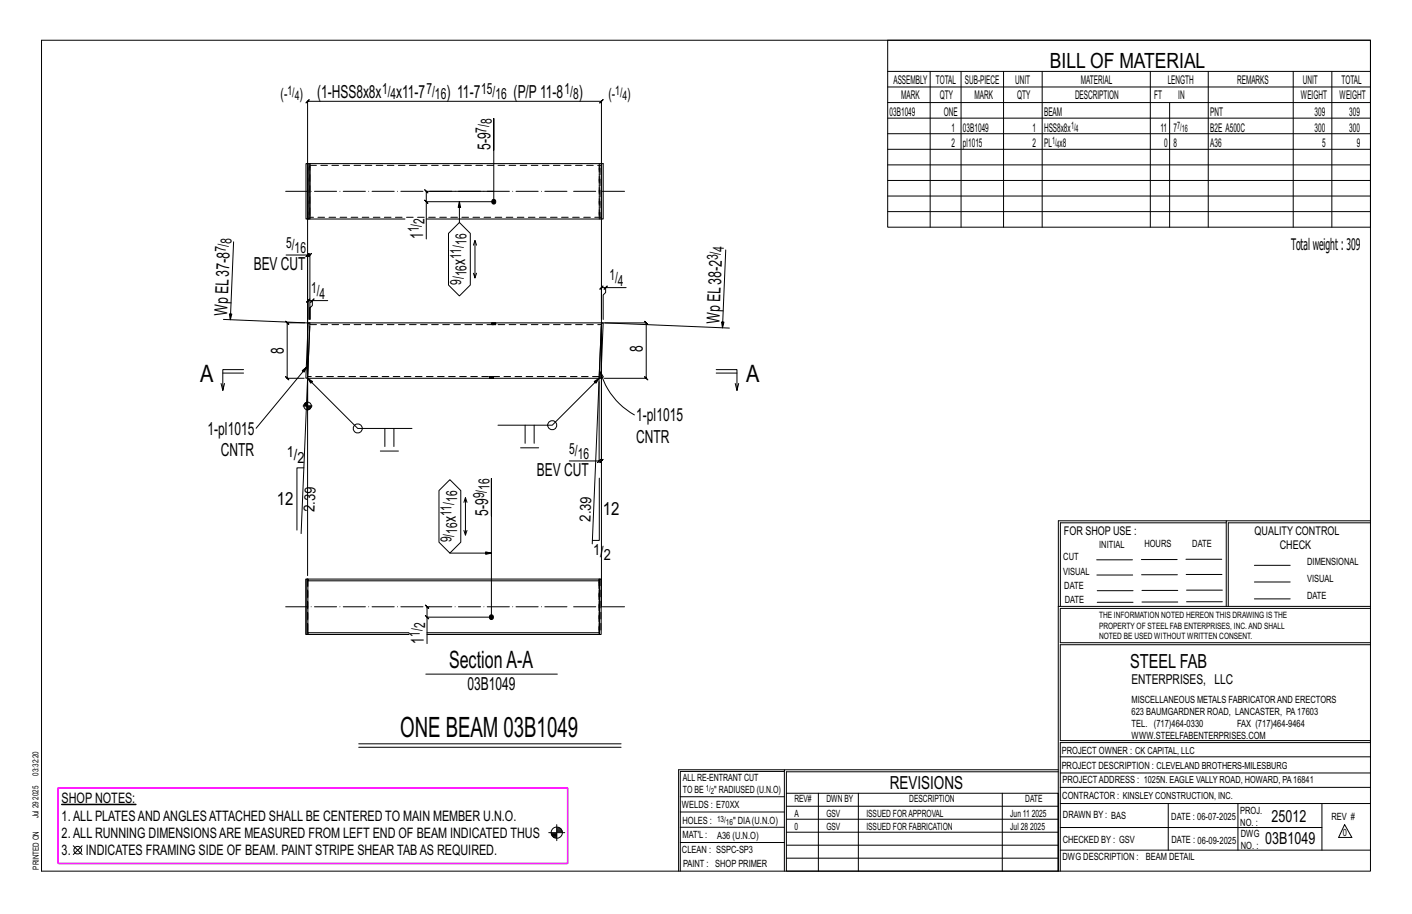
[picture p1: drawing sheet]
<svg xmlns="http://www.w3.org/2000/svg" width="432mm" height="279mm" viewBox="0 0 432 279" stroke-linecap="round" stroke-linejoin="round" font-family="sans-serif">
<g fill="#000" stroke="#000" stroke-width=".31">
<path d="M18.9 245.8h22.7v.2h-22.7z"/>
<circle cx="150.9" cy="61.7" r=".68"/>
<circle cx="150.2" cy="188.7" r=".68"/>
</g>
<g fill="none" stroke="#000" stroke-width=".31">
<path d="M12.7 12.3h406.4v254h-406.4zM271.5 12.3h147.6v57.2h-147.6zM271.5 21.8h147.6M271.5 26.6h147.6M271.5 31.4h147.6M271.5 36.1h147.6M284.5 21.8v47.7M293.9 21.8v47.7M306.9 21.8v47.7M318.7 21.8v47.7M351.8 21.8v47.7M357.7 31.4v38.1"/>
<path d="M369.5 21.8v47.7M395.5 21.8v47.7M407.3 21.8v47.7M151 45.9v-9.7v25.5h-20.6v11.4M151 58.5h-20.6l-.5-.5 1 1-.5-.5v3.2M271.5 40.9h147.6M271.5 45.6h147.6M271.5 50.4h147.6M271.5 55.2h147.6M271.5 59.9h147.6M71.4 73.9l-1 23.8-.3-1.7h.8l-.5 1.7M87.5 78h6.6v36.3"/>
<path d="M94.1 78h.7l-.5 .5 1-1-.5 .5v19.6v-3.5l.7-.7v-1.5h4.7M94.6 77.5l-1 1zM129.9 61.2l1 1zM140.5 68l3.3 3.3v15.8l-3.3 3.4-3.3-3.4v-15.8zM140.5 61.7l-.4 1.7h.8l-.4-1.7v6.3M144.8 75l.5-1.5 .4 1.5M145.3 73.5v11.5l-.5-1.5M221.9 76.4l-1 23.8-.3-1.8 .8 .1-.5 1.7M271.5 64.7h147.6M68.3 97.6l26.5 1.1M93.2 98.7h-5.4l-.5-.5 1 1-.5-.5v16.9l-.5-.5 1 1-.5-.5h5.2M95.5 91.9l.5-.5-1 1z"/>
<path d="M95.5 91.9h-1.3l.5-.5-1 1 .5-.5v5.7M145.7 83.5l-.4 1.5M183.9 98.7h13.7l-.5-.5 1 1-.5-.5v16.9l-.5-.5 1 1-.5-.5h-12.8M183.9 99.8v41.1l.5-.5-1 1 .5-.5h-.7M185 98.7l38.1 1.6M185.2 87.9l.5-.5-1 1zM185.2 87.9h-1.3l.5-.5-1 1 .5-.5v9.7M191.5 87.9h-6.3v1.5l-.7 .8v7.5M67.6 117.2l.5 2.1M68.1 114h6.4M74.5 113h-6.4v6.3l.6-2.1M93.8 112.2l-1.4 1.1 .6 .5 .8-1.6-15.5 18.7"/>
<path d="M94.1 116.7v8.8M183.2 116.7v24.2h-9.1M183.6 113.7l.9 1.6-.7 .2zM183.6 113.7a21.9 21.9 0 0 0 10.4 13.1M219 113h6.4v6.3l.5-2.1M219 114h6.4M224.8 117.2l.6 2.1M92.7 124.1h2.8M93 123.6v.5M93.2 123.3v.8M93.4 123.1v1M93.6 123v1.1"/>
<path d="M93.9 123v1.1M94.3 124.1v1.1M94.5 124.1v1.1M94.7 124.1v1M94.9 124.1v.8M95.1 124.1v.5M116.3 137.9h5.5M117.7 131v5.5M120.5 131v5.5M126 131h-16.6l-15.3-15.4 1.5 1-.6 .5-.9-1.5-2 47.5M152.3 130h16.6l14.3-14.4-1 1.5-.5-.5 1.5-1-2.1 50.7M159.2 136.9h5.5"/>
<path d="M160.6 130v5.5M163.3 130v5.5M92.9 143h-2.1v19.1M134.2 150l3.4-3.4 3.3 3.4v15.7l-3.3 3.4-3.4-3.4zM142.3 152.1l-.4 1.5M142.8 153.6l-.5-1.5v11.5M150.3 157.7v-11.4v42.4h-19.7v8M182.7 141.4l1-1zM183.3 146.2v19h-2.1M375 159.8h-50.7v25.6M375 159.2h-51.3l-.1 107.1M419.1 159.2h-44.1v26.2"/>
<path d="M419.1 159.8h-43.5v25.6M94.1 176v-145l-.5 .5 1-1-.5 .5h89.8l-.5 .5 1-1-.5 .5v154.5M137.6 169.1h12.7l-1.8 .4v-.8l1.8 .4M141.9 162.1l.4 1.5 .5-1.5M335.4 171.1h10.9M335.4 175.8h11M349 171h11M349.1 175.7h11M362.7 171h10.9M362.7 175.6h11M383.6 172.8h11M383.6 177.9h11"/>
<path d="M130.1 188.2l1 1zM131.4 185.5h-.8l-.5-.5 1 1-.5-.5v3.2M323.7 185.4h95.4M335.5 184.1h11M335.5 180.6h11M349.2 184h11M349.2 180.5h11M362.9 180.4h10.9M362.9 184h10.9M383.6 183.1h11M419.1 186h-94.9v10.5h94.9M419.1 197.1h-94.9v29.3h94.9v.6h-94.9v39.3"/>
<path d="M130.2 206.1h40.2M109.7 227.4h80.2M109.7 228.4h80.2M239.9 235.8h-31.9v30.5M239.9 235.3h-32.4v31M323.6 235.3h-83.7v31M323.6 235.9h-83.1v6.6M324.2 236.3h94.9M324.2 231.4h94.9M22.4 258.5l2.7 2.7M25.1 258.5l-2.7 2.7M167.8 254.5h4.9"/>
<path d="M168.6 254.8h1.7M168.6 255.1h1.7M168.7 255.4h1.6M169 255.7h1.3M169.3 256h1M170.3 252.1v4.9M170.3 254.2h1.7M170.3 253.1h.9M170.3 254h1.6M170.3 253.7h1.4M170.3 253.4h1.2M208 252.9h31.9"/>
<path d="M208 257.5h31.9M208 243.6h31.9M208 248.2h31.9M240.5 242.5h83.1v23.8h-83.1zM240.5 258.4h83.1M240.5 254.4h83.1M240.5 250.4h83.1M240.5 246.5h83.1M250.3 242.5v23.8M262.5 242.5v23.8M306.5 242.5v23.8M324.2 253h80.1"/>
<path d="M324.2 245.6h94.9M324.2 259.9h94.9M324.2 240.7h94.9M357.3 245.6v14.3M378.6 245.6v14.3M404.3 245.6v14.3M411.2 252.1l2.2 3.9h-4zM240.5 262.3h83.1"/>
<circle cx="94.1" cy="124.1" r="1.16"/>
<circle cx="109.4" cy="131" r="1.38"/>
<circle cx="168.9" cy="130" r="1.38"/>
<circle cx="23.8" cy="259.9" r="1.17"/>
<circle cx="170.3" cy="254.5" r="1.71"/>
</g>
<path d="M17.8 240.9h155.8v23h-155.8z" fill="none" stroke="#f0f" stroke-width=".5"/>
<g fill="none" stroke="#000" stroke-width=".32">
<path d="M94.2 50h.6M94.8 51.1v14.8M183.9 50.7v15.6M183.9 50h.6v17h-.6v-17h-89.1v17h-.6v-17h-.6v17h.6M94.8 67h29M130.4 67h53.5M94.2 98.7h.6l-.7 16.9h-.6zM94.7 99.8l-.6 15.8h89.1M94.8 98.7h89.1M183.9 99.8l-.6 14.8M183.9 98.7h.6l-.8 16.9h-.5zM93.5 177h.7v17h-.7z"/>
<path d="M93.6 177v17M94.2 177h.1M94.2 177.5h.1M94.2 177h89.1v.5h-89.1zM183.3 177h.5v17h-.5zM94.2 193.4h.1M94.2 194h30.9M125.1 193.4h-30.9v.6M130.6 193.4h52.7v.6h-52.7"/>
</g>
<g fill="none" stroke="#000" stroke-width=".31" stroke-dasharray="2 1.4">
<path d="M94.1 50v17M94.7 50v16.4h-.6v-15.9h.6l.1 .6M94.7 50.5l89.2 .1M183.3 50v17M183.3 50.5v15.9M183.9 50.6v15.8M183.9 51.1h.1M183.9 50.7v-.7M94.1 67v-17M94.8 65.9l-.1 1.1M183.3 67v-17M183.8 67v-17"/>
<path d="M183.9 67v-.7M183.9 66.4h-89.2M94.7 99.2h89.2M150.4 98.7v.5zM150.4 98.7h.2M150.8 98.7h-.2l-.2 .5M150.8 99.2h.2v-.5h-.2v.5h-.2M151 98.7h.2v.5h-.2M151.2 98.7h.2v.5h-.2M151.4 98.7v.5M151.5 98.7v.5M149.7 115.6v-.5"/>
<path d="M149.9 115.6v-.5M150 115.6h-.1v-.5h.1M150.3 115.6h-.3v-.5h.3M150.5 115.6h.2l.1-.5M150.5 115.1h-.2v.5h.2v-.5h.2M150.8 115.1l.1 .5zM150.8 115.6h-.1M183.2 115.6l.1-1M183.2 115.1h-89.1M94.1 177v17M183.2 177v17M183.2 178.1l.1 15.9"/>
<path d="M183.2 178.1l.1-.6M183.3 177l-.1 1.1M183.7 177v17M94.1 192.9l.1-15.4M94.2 193.4l-.1-.5M183.3 193.4l-.1-15.3"/>
</g>
<path d="M87.4 58.5h103.9M87.4 185.5h103.9" fill="none" stroke="#000" stroke-width=".31" stroke-dasharray="6.8 1 0 1"/>
<text font-size="8.6" x="122.4" y="225.4">ONE BEAM 03B1049</text>
<g font-size="7.3">
<text x="61.3" y="116.9">A</text>
<text x="228.1" y="116.9">A</text>
<text x="137.3" y="204.3">SectionA-A</text>
</g>
<text font-size="6.4" x="321.1" y="20.7">BILL OF MATERIAL</text>
<text font-size="5.9" x="345.6" y="204.1">STEEL FAB</text>
<g font-size="5.5">
<text x="97" y="30">(1-HSS8x8x</text>
<text x="121.2" y="30">x11-7</text>
<text x="136.5" y="30">) 11-7</text>
<text x="157.1" y="30">(P/P11-8</text>
<text x="177" y="30">)</text>
<text x="150" y="45.9" transform="rotate(-90 150 45.9)">5-9</text>
<text x="129.4" y="73.1" transform="rotate(-90 129.4 73.1)">1</text>
<text x="77.6" y="82.5">BEV CUT</text>
<text x="142.3" y="81" transform="rotate(-90 142.3 81)">x</text>
<text x="69.5" y="96.6" transform="rotate(-88 69.5 96.6)">WpEL37-8</text>
<text x="220" y="99.1" transform="rotate(-88 220 99.1)">WpEL38-2</text>
<text x="196.6" y="107.7" transform="rotate(-90 196.6 107.7)">8</text>
<text x="86.8" y="108.2" transform="rotate(-90 86.8 108.2)">8</text>
<text x="194.5" y="128.8">1-pl1015</text>
<text x="63.4" y="132.8">1-pl1015</text>
<text x="194.5" y="135.3">CNTR</text>
<text x="67.5" y="139.4">CNTR</text>
<text x="164.2" y="145.4">BEV CUT</text>
<text x="84.6" y="154.3">12</text>
<text x="139.3" y="159.6" transform="rotate(-90 139.3 159.6)">x</text>
<text x="149.3" y="157.7" transform="rotate(-90 149.3 157.7)">5-9</text>
<text x="184.3" y="157.5">12</text>
<text x="129.6" y="196.7" transform="rotate(-90 129.6 196.7)">1</text>
<text x="142.9" y="211">03B1049</text>
<text x="272.2" y="241.1">REVISIONS</text>
</g>
<g font-size="5.1">
<text x="388.9" y="251.3">25012</text>
<text x="386.9" y="258.1">03B1049</text>
</g>
<text font-size="4.9" x="394.8" y="76.4">Totalweight : 309</text>
<g font-size="4.7">
<text x="116.8" y="28.7">1/</text>
<text x="130.4" y="28.7">7/</text>
<text x="147.2" y="28.7">15/</text>
<text x="172.6" y="28.7">1/</text>
<text x="85.8" y="30.1">(-</text>
<text x="91.6" y="30.1">)</text>
<text x="119.4" y="30.4">4</text>
<text x="133" y="30.4">16</text>
<text x="151.5" y="30.4">16</text>
<text x="175.2" y="30.4">8</text>
<text x="186" y="30.1">(-</text>
<text x="191.8" y="30.1">)</text>
<text x="148.8" y="40.6" transform="rotate(-90 148.8 40.6)">7/</text>
<text x="150.4" y="38" transform="rotate(-90 150.4 38)">8</text>
<text x="128.1" y="71" transform="rotate(-90 128.1 71)">1/</text>
<text x="129.8" y="68.4" transform="rotate(-90 129.8 68.4)">2</text>
<text x="69.1" y="77.1" transform="rotate(-88 69.1 77.1)">7/</text>
<text x="70.8" y="74.6" transform="rotate(-88 70.8 74.6)">8</text>
<text x="87.5" y="75.7">5/</text>
<text x="90.1" y="77.4">16</text>
<text x="142.7" y="74.8" transform="rotate(-90 142.7 74.8)">16</text>
<text x="221.3" y="77.1" transform="rotate(-88 221.3 77.1)">4</text>
<text x="141" y="79.2" transform="rotate(-90 141 79.2)">11/</text>
<text x="219.6" y="79.6" transform="rotate(-88 219.6 79.6)">3/</text>
<text x="95.1" y="89.7">1/</text>
<text x="141" y="87.1" transform="rotate(-90 141 87.1)">9/</text>
<text x="142.7" y="84.5" transform="rotate(-90 142.7 84.5)">16</text>
<text x="186.4" y="85.7">1/</text>
<text x="189" y="87.3">4</text>
<text x="97.7" y="91.3">4</text>
<text x="87.7" y="139.7">1/</text>
<text x="91" y="141.4">2</text>
<text x="174.1" y="138.7">5/</text>
<text x="176.7" y="140.3">16</text>
<text x="149.7" y="149.8" transform="rotate(-90 149.7 149.8)">16</text>
<text x="139.8" y="153.4" transform="rotate(-90 139.8 153.4)">16</text>
<text x="148" y="152.4" transform="rotate(-90 148 152.4)">9/</text>
<text x="96.2" y="156.5" transform="rotate(-88 96.2 156.5)">2.39</text>
<text x="138.1" y="157.8" transform="rotate(-90 138.1 157.8)">11/</text>
<text x="180.6" y="159.5" transform="rotate(-88 180.6 159.5)">2.39</text>
<text x="138.1" y="165.7" transform="rotate(-90 138.1 165.7)">9/</text>
<text x="139.8" y="163.1" transform="rotate(-90 139.8 163.1)">16</text>
<text x="181.4" y="169.5">1/</text>
<text x="184.6" y="171.2">2</text>
<text x="128.4" y="194.7" transform="rotate(-90 128.4 194.7)">1/</text>
<text x="130" y="192.1" transform="rotate(-90 130 192.1)">2</text>
</g>
<g font-size="4.4">
<text x="18.9" y="245.6">SHOP NOTES:</text>
<text x="18.9" y="250.8">1.ALL PLATESANDANGLESATTACHED SHALL BE CENTERED TO MAIN MEMBER U.N.O.</text>
<text x="18.9" y="256.1">2.ALL RUNNING DIMENSIONSARE MEASURED FROM LEFT END OF BEAM INDICATED THUS</text>
<text x="18.9" y="261.3">3.</text>
<text x="26.3" y="261.3">INDICATES FRAMING SIDE OF BEAM. PAINT STRIPE SHEAR TABAS REQUIRED.</text>
</g>
<text font-size="4.2" x="346" y="209.1">ENTERPRISES, LLC</text>
<g font-size="4">
<text x="87.9" y="29.1">1/</text>
<text x="188.1" y="29.1">1/</text>
<text x="90.1" y="30.5">4</text>
<text x="190.4" y="30.5">4</text>
</g>
<g font-size="3.7">
<text x="273.2" y="25.6">ASSEMBLY</text>
<text x="286.2" y="25.6">TOTAL</text>
<text x="295.1" y="25.6">SUB-PIECE</text>
<text x="310.4" y="25.6">UNIT</text>
<text x="330.5" y="25.6">MATERIAL</text>
<text x="357.1" y="25.6">LENGTH</text>
<text x="378.3" y="25.6">REMARKS</text>
<text x="398.4" y="25.6">UNIT</text>
<text x="410.2" y="25.6">TOTAL</text>
<text x="272.1" y="35.5">03B1049</text>
<text x="275.6" y="30.4">MARK</text>
<text x="287.4" y="30.4">QTY</text>
<text x="288.6" y="35.5">ONE</text>
<text x="298" y="30.4">MARK</text>
<text x="311" y="30.4">QTY</text>
<text x="319.3" y="35.5">BEAM</text>
<text x="328.7" y="30.4">DESCRIPTION</text>
<text x="353" y="30.4">FT</text>
<text x="360.3" y="30.4">IN</text>
<text x="370.1" y="35.5">PNT</text>
<text x="397.8" y="30.4">WEIGHT</text>
<text x="402" y="35.5">309</text>
<text x="409.6" y="30.4">WEIGHT</text>
<text x="412.6" y="35.5">309</text>
<text x="290.9" y="40.2">1</text>
<text x="294.5" y="40.2">03B1049</text>
<text x="315.8" y="40.2">1</text>
<text x="319.3" y="40.2">HSS8x8x</text>
<text x="354.9" y="40.2">11</text>
<text x="358.9" y="40.2">7</text>
<text x="370.1" y="40.2">B2E A500C</text>
<text x="402" y="40.2">300</text>
<text x="412.6" y="40.2">300</text>
<text x="290.9" y="45">2</text>
<text x="294.5" y="45">pl1015</text>
<text x="315.8" y="45">2</text>
<text x="319.3" y="45">PL x8</text>
<text x="356" y="45">0</text>
<text x="358.9" y="45">8</text>
<text x="370.1" y="45">A36</text>
<text x="404.3" y="45">5</text>
<text x="415" y="45">9</text>
<text x="325.3" y="163.4">FOR SHOP USE :</text>
<text x="383.7" y="163.4">QUALITY CONTROL</text>
<text x="391.4" y="167.8">CHECK</text>
</g>
<g font-size="3.1">
<text x="327.5" y="39.4">1/</text>
<text x="328.9" y="40.5">4</text>
<text x="360" y="39.4">7/</text>
<text x="361.4" y="40.5">16</text>
<text x="321.7" y="44.1">1/</text>
<text x="323.1" y="45.3">4</text>
<text x="336.2" y="167.4">INITIAL</text>
<text x="350" y="167.1">HOURS</text>
<text x="364.6" y="167.2">DATE</text>
<text x="325.2" y="171.3">CUT</text>
<text x="399.8" y="172.8">DIMENSIONAL</text>
<text x="325.1" y="175.8">VISUAL</text>
<text x="399.8" y="177.9">VISUAL</text>
<text x="325.5" y="180">DATE</text>
<text x="325.7" y="184.4">DATE</text>
<text x="399.8" y="183.1">DATE</text>
<text x="346" y="215">MISCELLANEOUS METALS FABRICATORAND ERECTORS</text>
<text x="346" y="218.6">623 BAUMGARDNER ROAD, LANCASTER, PA17603</text>
<text x="346" y="225.8">WWW.STEELFABENTERPRISES.COM</text>
<text x="346" y="222.2">TEL. (717)464-0330</text>
<text x="378.3" y="222.2">FAX (717)464-9464</text>
<text x="324.7" y="230.5">PROJECT OWNER : CK CAPITAL, LLC</text>
<text x="208.8" y="238.8">ALL RE-ENTRANT CUT</text>
<text x="324.7" y="235.1">PROJECT DESCRIPTION : CLEVELAND BROTHERS-MILESBURG</text>
<text x="324.9" y="239.5">PROJECTADDRESS : 1025N. EAGLE VALLY ROAD, HOWARD, PA16841</text>
<text x="208.8" y="242.5">TO BE</text>
<text x="218.4" y="242.5">&quot; RADIUSED (U.N.O)</text>
<text x="242.9" y="245.3">REV#</text>
<text x="252.7" y="245.3">DWN BY</text>
<text x="278.1" y="245.3">DESCRIPTION</text>
<text x="313.5" y="245.3">DATE</text>
<text x="324.9" y="244.2">CONTRACTOR : KINSLEY CONSTRUCTION, INC.</text>
<text x="208.5" y="247">WELDS : E70XX</text>
<text x="208.7" y="251.7">HOLES :</text>
<text x="224.2" y="251.8">&quot; DIA(U.N.O)</text>
<text x="242.9" y="249.9">A</text>
<text x="252.7" y="249.9">GSV</text>
<text x="264.9" y="249.9">ISSUED FORAPPROVAL</text>
<text x="309" y="249.9">Jun 11</text>
<text x="315.5" y="249.9">2025</text>
<text x="325.1" y="250">DRAWN BY : BAS</text>
<text x="358.2" y="250.5">DATE : 06-07-2025</text>
<text x="379.3" y="248.9">PROJ.</text>
<text x="407.2" y="250.5">REV #</text>
<text x="208.7" y="256.3">MAT'L :</text>
<text x="219.3" y="256.4">A36 (U.N.O)</text>
<text x="242.9" y="253.8">0</text>
<text x="252.7" y="253.8">GSV</text>
<text x="264.9" y="253.8">ISSUED FOR FABRICATION</text>
<text x="309" y="253.8">Jul 28</text>
<text x="315" y="253.8">2025</text>
<text x="325" y="257.6">CHECKED BY : GSV</text>
<text x="358.3" y="257.7">DATE : 06-09-2025</text>
<text x="379.3" y="252.5">NO. :</text>
<text x="379.5" y="255.9">DWG</text>
<text x="410.6" y="255.5">0</text>
<text x="208.6" y="260.7">CLEAN : SSPC-SP3</text>
<text x="324.9" y="262.9">DWG DESCRIPTION :</text>
<text x="350.4" y="263">BEAM DETAIL</text>
<text x="379.5" y="259.5">NO. :</text>
<text x="208.9" y="265">PAINT : SHOP PRIMER</text>
</g>
<g font-size="2.7">
<text x="336.1" y="189">THE INFORMATION NOTED HEREON THIS DRAWING IS THE</text>
<text x="336.1" y="195.4">NOTED BE USED WITHOUT WRITTEN CONSENT.</text>
<text x="336.1" y="192.2">PROPERTY OF STEEL FAB ENTERPRISES, INC.AND SHALL</text>
</g>
<g font-size="2.6">
<text x="215.9" y="241.8">1/</text>
<text x="217.4" y="242.7">2</text>
<text x="219.3" y="251.1">13/</text>
<text x="222" y="252.1">16</text>
</g>
<g font-size="2.5">
<text x="11.7" y="237.1" transform="rotate(-90 11.7 237.1)">03:32:20</text>
<text x="11.8" y="244.4" transform="rotate(-90 11.8 244.4)">2025</text>
<text x="11.8" y="250.1" transform="rotate(-90 11.8 250.1)">Jul 29</text>
<text x="11.9" y="265.8" transform="rotate(-90 11.9 265.8)">PRINTED ON</text>
</g>
</svg>
